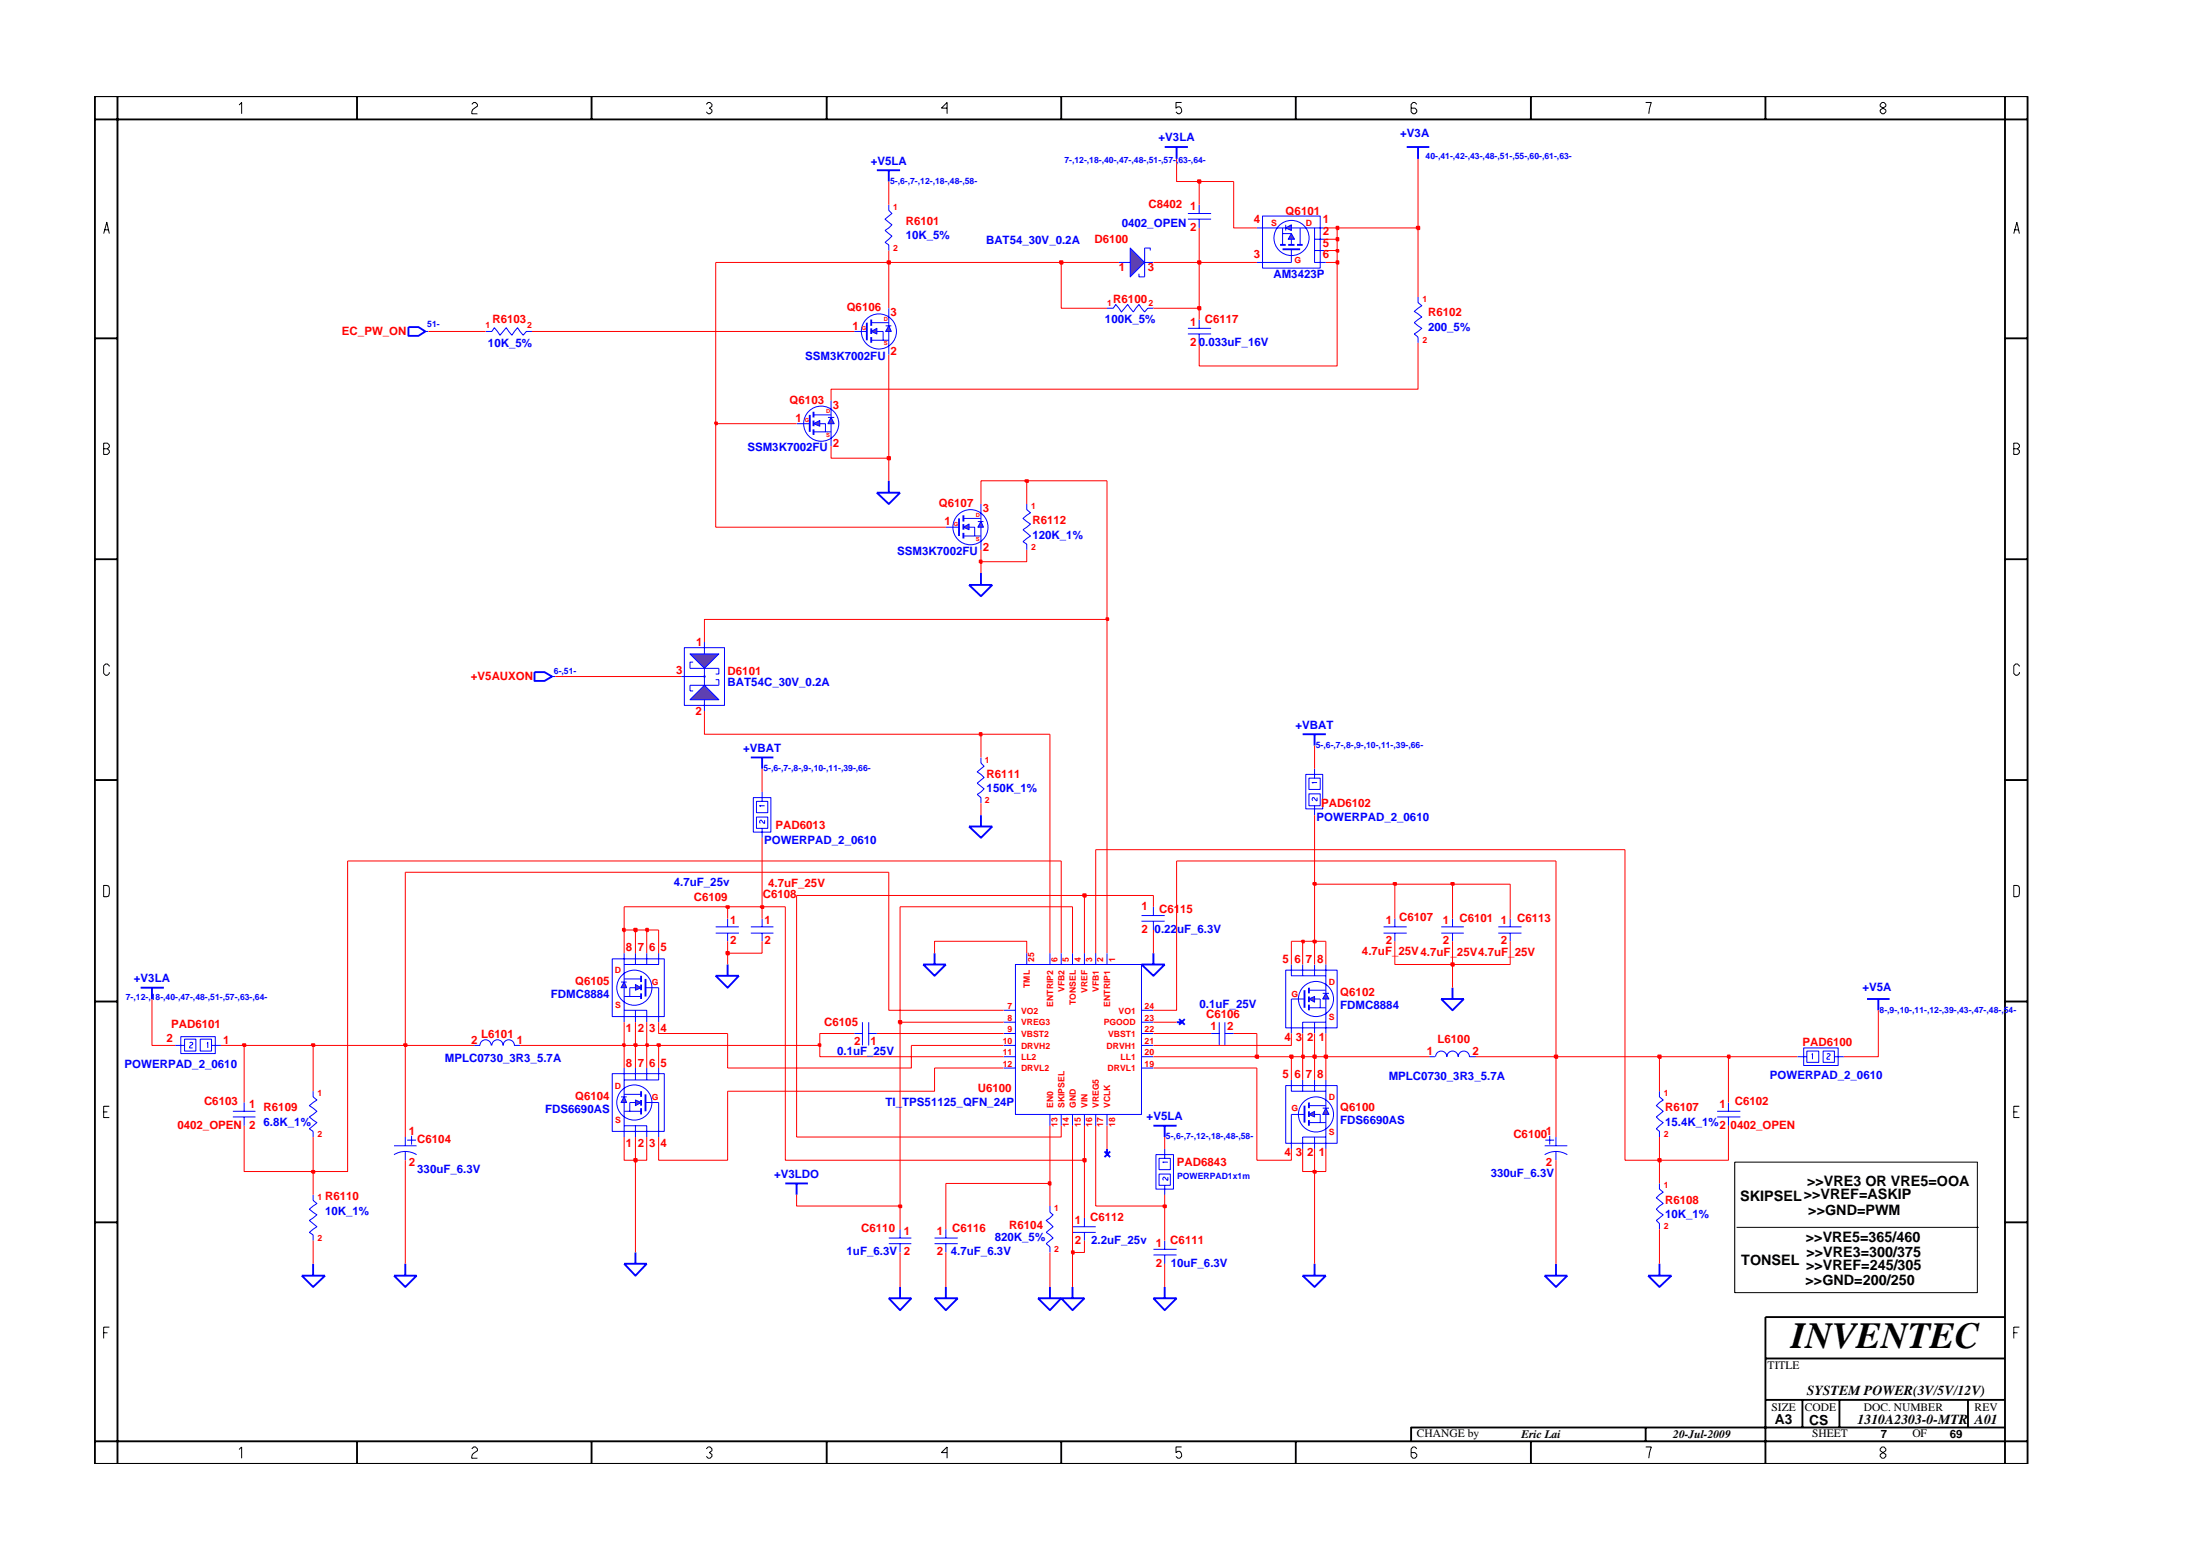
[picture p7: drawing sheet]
<svg xmlns="http://www.w3.org/2000/svg" width="297mm" height="210mm" viewBox="0 0 297 210" stroke-linecap="round" stroke-linejoin="round" font-family="sans-serif">
<g fill="none" stroke="#00f" stroke-width=".14">
<path d="M176.3 104.5h2.3v4.7h-2.3zM176.7 105h1.6v1.5h-1.6zM176.7 107.1h1.6v1.6h-1.6zM177.5 103.7v1.3M177.5 108.7v1.3M177.8 105.6h-.6l.1 .1M177.8 107.6v.5l-.4-.5h-.2v.2v.3M174.4 134.8h1.7M231.8 150h3.2M231.8 150.7h3.2M233.4 148.8v1.2M233.4 150.7v1.2"/>
<path d="M242.7 142.6h1.3M243.5 141.4h4.7v2.4h-4.7zM244 141.8h1.6v1.6h-1.6zM244.6 142.4l.1-.2v.7M246.2 141.8h1.5v1.6h-1.5zM246.7 142.3l.1-.1 .3 .1v.1l-.4 .4v.1h.4M247.7 142.6h1.2"/>
</g>
<path d="M130.8 78.9h3.2l-1.6 1.6zM132.4 77.3v1.6M176.1 133.6v2.4M252.1 134.8h3M253.6 134.8v1.5" fill="none" stroke="#00f" stroke-width=".25"/>
<path d="M179 134.1l.4 .7h-.8z" fill="#3c3cc8"/>
<path d="M178.6 134.1h.8M179 134.1l.4 .7h-.8z" fill="none" stroke="#00f" stroke-width=".14"/>
<path d="M176.7 134.8l.8-.3v.7z" fill="#3c3cc8"/>
<g fill="none" stroke="#00f" stroke-width=".14">
<path d="M160.4 28.8h3.1M160.4 29.6h3.1M161.9 27.6v1.2M161.9 29.6v1.2M160.4 44.3h3.1M160.4 45.1h3.1M161.9 43.1v1.2M161.9 45.1v1.2M138.6 68v.8l.5 .4-1 .8 1 .7-1 .8 1 .8-1 .8 .5 .3v.8M173.6 130.9h6.9v7.8h-6.9zM174.4 130.2v1.5h4.6M174.4 134.8v4.7"/>
<path d="M175.9 130.2v1.5M176.7 134.8l.8-.3v.7zM176.7 136h2.3M176.7 133.6h2.3M177.5 134.8h.8v1.2M177.5 130.2v1.5M177.5 138v1.5M179 130.2v3.9M179 134.8v4.7M179 138h-3.1v1.5M174.4 150.4h1.7M42.3 161.2v.8l.5 .4-1 .8 1 .7-1 .8 1 .9-1 .7 .5 .4v.7"/>
<path d="M120 167.1h3M120 167.8h3M121.5 165.9v1.2M121.5 167.8v1.2"/>
<circle cx="177.7" cy="134.8" r="2.37"/>
</g>
<path d="M130.8 111.5h3.2l-1.6 1.6zM132.4 110v1.5M176.7 133.3v.8M176.7 134.5v.7M176.7 135.6v.7M194.6 134.8h3l-1.5 1.5zM196.1 133.3v1.5M176.1 149.2v2.3M126.2 175.2h3.1l-1.6 1.6zM127.7 173.7v1.5" fill="none" stroke="#00f" stroke-width=".25"/>
<path d="M179 149.5l.4 .9h-.8z" fill="#3c3cc8"/>
<path d="M178.6 149.5h.8M179 149.5l.4 .9h-.8z" fill="none" stroke="#00f" stroke-width=".14"/>
<path d="M176.7 150.4l.8-.4v.7z" fill="#3c3cc8"/>
<g fill="none" stroke="#00f" stroke-width=".14">
<path d="M174.4 33.6v1.8M96.6 125.1h3.2M96.6 125.9h3.2M98.2 124v1.1M98.2 125.9v1.1M64 141.1h.8a.76 .76 0 0 1 .8-.8 .76 .76 0 0 1 .7 .8M66.4 141.1a.76 .76 0 0 1 .8-.8 .76 .76 0 0 1 .7 .8 .76 .76 0 0 1 .8-.8 .76 .76 0 0 1 .8 .8h.7M173.6 146.5h6.9v7.8h-6.9zM174.4 145.7v1.6h4.6M174.4 150.4v4.7M175.9 145.7v1.6M176.7 150.4l.8-.4v.7z"/>
<path d="M176.7 151.5h2.3M176.7 149.2h2.3M177.5 150.4h.8v1.1M177.5 145.7v1.6M177.5 153.4v1.7M179 145.7v3.8M179 150.4v4.7M179 153.4h-3.1v1.7M208.6 155.8a2.88 2.88 0 0 1 3 0M208.6 154.6h3M208.6 153.9h1.2M209.2 153.3v1.2"/>
<path d="M210.1 153.4v1.2M210.1 155.4v1.2M224.1 147.3v.7l.5 .4-1 .8 1 .8-1 .7 1 .8-1 .8 .5 .4v.7M141.8 162.8v.8l.4 .3-.9 .8 .9 .9-.9 .7 .9 .8-.9 .7 .5 .5v.7"/>
<circle cx="177.7" cy="150.4" r="2.37"/>
</g>
<g fill="none" stroke="#00f" stroke-width=".25">
<path d="M173.2 33.6h2.3M19 133.3h3.1M20.5 133.3v1.5M158.9 138h.7M159.2 137.5l.8 .8M160 137.5l-.8 .8M149.1 155.4l.8 .8M149.5 155.1v.7M149.9 155.4l-.8 .8M176.7 148.8v.7M176.7 150v.7M176.7 151.2v.7"/>
<path d="M120 175.2h3l-1.5 1.6zM121.5 173.7v1.5M140.2 175.2h3.1l-1.5 1.6zM141.8 173.7v1.5M175.9 172.2h3.1l-1.5 1.5zM177.5 170.5v1.7"/>
</g>
<path d="M173.6 30.8l.8-.5v.8z" fill="#3c3cc8"/>
<path d="M173.6 30.8l.8-.5v.8zM173.6 30.3v.8" fill="none" stroke="#00f" stroke-width=".14"/>
<path d="M174.4 31.5l.4 .8h-.9z" fill="#3c3cc8"/>
<g fill="none" stroke="#00f" stroke-width=".14">
<path d="M169.7 30.8h3.9M169.7 35.4h4.7M170.5 29.2h7.8v7h-7.8zM173.2 30.8v2.2M173.2 31.5h1.2M174.4 31.5l.4 .8h-.9zM174.4 30.8h4.6M174.4 32.3v.7M175.5 30.8v2.2M177.5 30.8v4.6h1.5M177.5 33.8h1.5M177.5 32.3h1.5"/>
<path d="M107.6 57.2h1.7M132.4 102.2v.8l.5 .4-1 .8 1 .7-1 .8 1 .8-1 .7 .5 .4v.8M101.4 125.1h3M101.4 125.9h3M102.9 124v1.1M102.9 125.9v1.1M135.5 136.3h1.6M135.5 138h1.6M135.5 139.5h1.6M137.1 130.2h17v20.2h-17zM138.6 128.6v1.6M141.8 128.6v1.6"/>
<path d="M143.3 128.6v1.6M144.8 128.6v1.6M146.4 128.6v1.6M147.9 128.6v1.6M149.5 128.6v1.6M154.1 136.3h1.6M154.1 138h1.6M154.1 139.5h1.6M154.1 123.6h3.2M154.1 124.3h3.2M155.7 122.4v1.2M155.7 124.3v1.2"/>
<path d="M186.8 125.1h3.1M186.8 125.9h3.1M188.3 124v1.1M188.3 125.9v1.1M202.3 125.1h3.1M202.3 125.9h3.1M203.9 124v1.1M203.9 125.9v1.1M31.4 150h3.1M31.4 150.7h3.1M33 148.8v1.2M33 150.7v1.2"/>
<path d="M42.3 147.3v.7l.5 .4-1 .8 1 .8-1 .7 1 .8-1 .8 .5 .4v.7M135.5 141.1h1.6M135.5 142.6h1.6M135.5 144.1h1.6M141.8 150.4v1.5M143.3 150.4v1.5M144.8 150.4v1.5M146.4 150.4v1.5M147.9 150.4v1.5M149.5 150.4v1.5M154.1 141.1h1.6M154.1 142.6h1.6"/>
<path d="M154.1 144.1h1.6M126.2 167.1h3.1M126.2 167.8h3.1M127.7 165.9v1.2M127.7 167.8v1.2"/>
<circle cx="174.4" cy="32.1" r="2.37"/>
</g>
<path d="M172.8 33h.8M173.9 33h.9M175.1 33h.8M109.3 56v2.3M106 159.7h3.1M107.6 159.7v1.5M143.3 175.2h3.1l-1.6 1.6zM144.8 173.7v1.5" fill="none" stroke="#00f" stroke-width=".25"/>
<path d="M112.2 56.3l.4 .9h-.8z" fill="#3c3cc8"/>
<path d="M111.8 56.3h.8M112.2 56.3l.4 .9h-.8z" fill="none" stroke="#00f" stroke-width=".14"/>
<path d="M109.8 57.2l.9-.4v.7z" fill="#3c3cc8"/>
<g fill="none" stroke="#00f" stroke-width=".14">
<path d="M109.8 57.2l.9-.4v.7zM109.8 58.3h2.4M109.8 56h2.4M110.7 57.2h.7v1.1M112.2 54v2.3M112.2 57.2v3M87.2 133.3h1.7"/>
<circle cx="110.9" cy="57.2" r="2.37"/>
</g>
<path d="M109.8 55.6v.7M109.8 56.8v.7M109.8 57.9v.8M87.2 132.1v2.4" fill="none" stroke="#00f" stroke-width=".25"/>
<path d="M84.3 132.5l.3 .8h-.8z" fill="#3c3cc8"/>
<path d="M83.8 132.5h.8M84.3 132.5l.3 .8h-.8z" fill="none" stroke="#00f" stroke-width=".14"/>
<path d="M85.8 132.9l.8 .4-.8 .3z" fill="#3c3cc8"/>
<g fill="none" stroke="#00f" stroke-width=".14">
<path d="M151.1 35.4h1.5M154.5 35.4h1.2M154.5 33.5v3.9M82.7 129.4h7v7.8h-7zM84.3 134.5h2.3M84.3 132.1h2.3M84.3 128.6v3.9M84.3 133.3v4.7M84.3 136.3h3v1.7M85.8 132.9l.8 .4-.8 .3zM85.8 133.3h-.8v1.2M85.8 128.6v1.6"/>
<path d="M85.8 136.3v1.7M87.3 128.6v1.6M88.9 128.6v1.6h-4.6M88.9 133.3v4.7"/>
<circle cx="85.6" cy="133.3" r="2.37"/>
</g>
<path d="M189.9 19.8h3.1M191.5 19.8v1.6M86.6 131.7v.8M86.6 132.9v.7M86.6 134.1v.7M84.3 170.5h3l-1.5 1.7zM85.8 169v1.5" fill="none" stroke="#00f" stroke-width=".25"/>
<path d="M152.6 33.5l1.9 1.9-1.9 2z" fill="#3c3cc8"/>
<g fill="none" stroke="#00f" stroke-width=".14">
<path d="M120 27.6v.8l.4 .4-.9 .8 .9 .7-.9 .8 .9 .8-.9 .8 .5 .3v.8M152.6 33.5l1.9 1.9-1.9 2zM153.8 36.9v.5h.7M154.5 33.5h.8v.3M65.6 44.7h.8l.3-.5 .8 1 .9-1 .7 1 .8-1 .7 1 .5-.5h.7M127.7 71.1h1.8M74.5 91.3h.5M156.1 155.8h2.3v4.7h-2.3zM156.5 156.3h1.5v1.5h-1.5zM156.5 158.4h1.5v1.6h-1.5zM157.3 155.1v1.2M157.3 160v1.2"/>
<path d="M157.7 156.8h-.7l.2 .1M157.7 158.9v.4l-.4-.4h-.2l-.1 .1 .1 .3M144.8 165.6h3.1M144.8 166.3h3.1M146.4 164.4v1.2M146.4 166.3v1.1"/>
</g>
<path d="M129.5 70v2.3M72.2 90.7h1.3l1 .6-1 .6h-1.3zM101.4 102.2h3M102.9 102.2v1.5M40.8 172.2h3.1l-1.6 1.5zM42.3 170.5v1.7M155.7 175.2h3.2l-1.6 1.6zM157.3 173.7v1.5M222.5 172.2h3.2l-1.6 1.5zM224.1 170.5v1.7" fill="none" stroke="#00f" stroke-width=".25"/>
<path d="M132.4 70.4l.4 .7h-.8z" fill="#3c3cc8"/>
<path d="M132 70.4h.8M132.4 70.4l.4 .7h-.8z" fill="none" stroke="#00f" stroke-width=".14"/>
<path d="M130.1 71.1l.7-.4v.8z" fill="#3c3cc8"/>
<g fill="none" stroke="#00f" stroke-width=".14">
<path d="M115.3 44.7h1.7M191.5 40.1v.7l.5 .5-1 .7 1 .8-1 .7 1 .8-1 .8 .5 .4v.8M130.1 71.1l.7-.4v.8zM130.1 72.3h2.3M130.1 70h2.3M130.8 71.1h.8v1.2M132.4 68v2.4M132.4 71.1v3.1"/>
<circle cx="131" cy="71.1" r="2.37"/>
</g>
<path d="M117 43.5v2.4M130.1 69.5v.9M130.1 70.7v.8M130.1 71.9v.8M96.6 131.7h3.2l-1.6 1.6zM98.2 130.2v1.5" fill="none" stroke="#00f" stroke-width=".25"/>
<path d="M120 44l.3 .7h-.7z" fill="#3c3cc8"/>
<path d="M119.6 44h.7M120 44l.3 .7h-.7z" fill="none" stroke="#00f" stroke-width=".14"/>
<path d="M117.6 44.7l.8-.4v.8z" fill="#3c3cc8"/>
<g fill="none" stroke="#00f" stroke-width=".14">
<path d="M57.4 44.7h.5M117.6 44.7l.8-.4v.8zM117.6 45.9h2.4M117.6 43.5h2.4M118.4 44.7h.8v1.2M120 41.6v2.4M120 44.7v3.2M149.5 41.6h.8l.4-.5 .7 1 .9-1 .7 1 .8-1 .7 1 .5-.5h.7M163.5 139.5h1.1M164.6 138v3.1M165.4 139.5h1.2M165.4 138v3.1"/>
<path d="M194.6 125.1h3M194.6 125.9h3M196.1 124v1.1M196.1 125.9v1.1M53.2 155.8a2.88 2.88 0 0 1 3 0M53.2 154.6h3M54.7 153.4v1.2M54.7 155.4v1.2M55 153.9h1.2M55.6 153.3v1.2M87.2 148.8h1.7M224.1 159.7v.8l.5 .4-1 .8 1 .7-1 .8 1 .7-1 .8 .5 .4v.8"/>
<circle cx="118.7" cy="44.7" r="2.37"/>
</g>
<path d="M55.1 44.1h1.4l.9 .6-.9 .6h-1.4zM117.6 43.1v.9M117.6 44.3v.8M117.6 45.5v.8M118.4 66.5h3.1l-1.5 1.5zM120 64.9v1.6M175.9 99.1h3.1M177.5 99.1v1.5M87.2 147.7v2.3M208.6 172.2h3l-1.5 1.5zM210.1 170.5v1.7" fill="none" stroke="#00f" stroke-width=".25"/>
<path d="M84.3 148l.3 .8h-.8z" fill="#3c3cc8"/>
<path d="M83.8 148h.8M84.3 148l.3 .8h-.8z" fill="none" stroke="#00f" stroke-width=".14"/>
<path d="M85.8 148.4l.8 .4-.8 .4z" fill="#3c3cc8"/>
<g fill="none" stroke="#00f" stroke-width=".14">
<path d="M101.7 107.6h2.4v4.7h-2.4zM102.1 108.1h1.6v1.6h-1.6zM102.1 110.3h1.6v1.5h-1.6zM102.9 106.9v1.2M102.9 111.8v1.3M103.2 108.7h-.6l.1 .1M103.2 110.7v.4l-.4-.4h-.2v.2v.2M24.4 139.9h4.7v2.3h-4.7zM23.7 141.1h1.2M24.9 140.2h1.5v1.6h-1.5zM25.6 140.7h.2h.2v.2l-.4 .4v.1h.4M27 140.2h1.6v1.6h-1.6z"/>
<path d="M28 140.8l.1-.1v.7M28.6 141.1h1.2M82.7 144.9h7v7.8h-7zM84.3 150h2.3M84.3 147.7h2.3M84.3 144.1v3.9M84.3 148.8v4.6M84.3 151.9h3v1.5M85.8 148.4l.8 .4-.8 .4zM85.8 148.8h-.8v1.2M85.8 144.1v1.6M85.8 151.9v1.5"/>
<path d="M87.3 144.1v1.6M88.9 144.1v1.6h-4.6M88.9 148.8v4.6M155.7 168.6h3.2M155.7 169.4h3.2M157.3 167.4v1.2M157.3 169.4v1.1"/>
<circle cx="85.6" cy="148.8" r="2.37"/>
</g>
<path d="M157.3 19.8h3.1M158.9 19.8v1.6M118.4 23h3.1M120 23v1.5M154.1 130.2h3.2l-1.6 1.5zM155.7 128.6v1.6M86.6 147.3v.7M86.6 148.4v.8M86.6 149.5v.9M53.2 172.2h3l-1.5 1.5zM54.7 170.5v1.7" fill="none" stroke="#00f" stroke-width=".25"/>
<path d="M93.2 88.3h3.9l-2 1.9z" fill="#3c3cc8"/>
<path d="M93.2 88.3h3.9l-2 1.9z" fill="none" stroke="#00f" stroke-width=".14"/>
<path d="M95.1 92.5l2 1.9h-3.9z" fill="#3c3cc8"/>
<path d="M92 91.3h3.1M93.2 92.5h3.9M93.2 90.2h3.9M95.1 92.5l2 1.9h-3.9z" fill="none" stroke="#00f" stroke-width=".14"/>
<circle cx="95.1" cy="91.3" r=".08" fill="#3c3cc8"/>
<g fill="none" stroke="#00f" stroke-width=".14">
<path d="M92.4 87.4h5.4v7.8h-5.4zM93.2 92.5v.7h.4M93.6 89.4h-.4v.8M95.1 86.6v1.7M95.1 90.2v2.3M95.1 94.4v1.6M96.6 91.7h.5v.8M97.1 90.2v.8h-.5M115.3 139.5h1.1M116.4 138v3.1M117.3 139.5h1.1M117.3 138v3.1"/>
<path d="M193 142.6h.7M193.8 142.6a.76 .76 0 0 1 .8-.8 .76 .76 0 0 1 .8 .8 .76 .76 0 0 1 .7-.8 .76 .76 0 0 1 .8 .8 .76 .76 0 0 1 .7-.8 .76 .76 0 0 1 .8 .8h.8"/>
<circle cx="95.1" cy="91.3" r=".08"/>
</g>
<path d="M124.7 130.2h3l-1.5 1.5zM126.2 128.6v1.6M155.7 151.9h3.2M157.3 151.9v1.5" fill="none" stroke="#00f" stroke-width=".25"/>
<path d="M54.7 156.6v13.9M85.8 156.6v12.4M177.5 158.1v12.4M210.1 156.6v13.9M42.3 167.4v3.1M121.5 169v4.7M127.7 169v4.7M141.8 169v4.7M144.8 169v4.7M157.3 170.5v3.2M224.1 165.9v4.6" fill="none" stroke="#f00" stroke-width=".14"/>
<path d="M144.7 168.9h.3v.3h-.3z" fill="#8e2323"/>
<path d="M144.7 168.9h.3v.3h-.3z" fill="none" stroke="#f00" stroke-width=".25"/>
<path d="M127.7 159.7v6.2M144.8 151.9v17.1h1.6v-1.6M146.4 156.6v7.8M107.6 161.2v1.6h13.9v3.1M157.3 162.8v4.6" fill="none" stroke="#f00" stroke-width=".14"/>
<path d="M121.4 162.7h.3v.2h-.3z" fill="#8e2323"/>
<path d="M121.4 162.7h.3v.2h-.3z" fill="none" stroke="#f00" stroke-width=".25"/>
<path d="M121.5 138v24.8M141.8 159.7v3.1M147.9 151.9v10.9h9.4" fill="none" stroke="#f00" stroke-width=".14"/>
<path d="M157.1 162.7h.3v.2h-.3z" fill="#8e2323"/>
<path d="M157.1 162.7h.3v.2h-.3z" fill="none" stroke="#f00" stroke-width=".25"/>
<path d="M42.3 158.1v3.1M127.7 159.7h14.1M157.3 161.2v1.6" fill="none" stroke="#f00" stroke-width=".14"/>
<path d="M141.6 159.5h.2v.4h-.2z" fill="#8e2323"/>
<path d="M141.6 159.5h.2v.4h-.2z" fill="none" stroke="#f00" stroke-width=".25"/>
<path d="M33 151.9v6.2h9.3M141.8 151.9v7.8M224.1 156.6v3.1" fill="none" stroke="#f00" stroke-width=".14"/>
<path d="M42.1 158h.3v.3h-.3z" fill="#8e2323"/>
<path d="M42.1 158h.3v.3h-.3z" fill="none" stroke="#f00" stroke-width=".25"/>
<path d="M46.9 116.2v41.9h-4.6v-4.7M175.9 155.1v3h1.6" fill="none" stroke="#f00" stroke-width=".14"/>
<path d="M177.3 158h.4v.3h-.4z" fill="#8e2323"/>
<path d="M177.3 158h.4v.3h-.4z" fill="none" stroke="#f00" stroke-width=".25"/>
<path d="M84.3 153.4v3.2h1.5M177.5 155.1v3h1.5v-3" fill="none" stroke="#f00" stroke-width=".14"/>
<path d="M85.6 156.4h.4v.3h-.4z" fill="#8e2323"/>
<path d="M85.6 156.4h.4v.3h-.4z" fill="none" stroke="#f00" stroke-width=".25"/>
<path d="M106 122.4v34.2h40.4M85.8 153.4v3.2h1.5v-3.2M98.2 147.3v9.3h-9.3v-3.2" fill="none" stroke="#f00" stroke-width=".14"/>
<path d="M146.2 156.4h.4v.3h-.4z" fill="#8e2323"/>
<path d="M146.2 156.4h.4v.3h-.4z" fill="none" stroke="#f00" stroke-width=".25"/>
<path d="M219.4 114.7v41.9h4.7M146.4 151.9v4.7M169.7 144.1v12.5h4.7v-1.5" fill="none" stroke="#f00" stroke-width=".14"/>
<path d="M223.9 156.4h.3v.3h-.3z" fill="#8e2323"/>
<path d="M223.9 156.4h.3v.3h-.3z" fill="none" stroke="#f00" stroke-width=".25"/>
<g fill="none" stroke="#f00" stroke-width=".14">
<path d="M98.2 139.5v4.6h24.8v-3M107.6 120.8v32.6h35.7v-1.5M33 141.1v7.7M42.3 141.1v6.2M54.7 141.1v12.3M84.3 141.1v3M85.8 141.1v3M87.3 141.1v3M88.9 141.1v3M110.7 141.1v1.5h24.8M135.5 144.1h-9.3v3.2h-28M149.5 151.9v3.2"/>
<path d="M155.7 144.1h14M155.7 142.6h14M157.3 153.4v1.7M174.4 142.6v3.1M175.9 142.6v3.1M177.5 142.6v3.1M179 142.6v3.1M210.1 142.6v10.8M224.1 142.6v4.7M233.4 151.9v4.7h-9.3v-3.2M233.4 142.6v6.2"/>
</g>
<path d="M169.5 142.4h.4v.4h-.4z" fill="#8e2323"/>
<path d="M169.5 142.4h.4v.4h-.4z" fill="none" stroke="#f00" stroke-width=".25"/>
<path d="M169.7 139.5v3.1h4.7" fill="none" stroke="#f00" stroke-width=".14"/>
<path d="M174.2 142.4h.3v.4h-.3z" fill="#8e2323"/>
<path d="M174.2 142.4h.3v.4h-.3z" fill="none" stroke="#f00" stroke-width=".25"/>
<path d="M174.4 142.6h1.5" fill="none" stroke="#f00" stroke-width=".14"/>
<path d="M175.8 142.4h.3v.4h-.3z" fill="#8e2323"/>
<path d="M175.8 142.4h.3v.4h-.3z" fill="none" stroke="#f00" stroke-width=".25"/>
<path d="M175.9 139.5v3.1h1.6" fill="none" stroke="#f00" stroke-width=".14"/>
<path d="M177.3 142.4h.4v.4h-.4z" fill="#8e2323"/>
<path d="M177.3 142.4h.4v.4h-.4z" fill="none" stroke="#f00" stroke-width=".25"/>
<path d="M177.5 139.5v3.1h1.5" fill="none" stroke="#f00" stroke-width=".14"/>
<path d="M178.8 142.4h.4v.4h-.4z" fill="#8e2323"/>
<path d="M178.8 142.4h.4v.4h-.4z" fill="none" stroke="#f00" stroke-width=".25"/>
<path d="M179 139.5v3.1h14M199.2 142.6h10.9" fill="none" stroke="#f00" stroke-width=".14"/>
<path d="M209.9 142.4h.4v.4h-.4z" fill="#8e2323"/>
<path d="M209.9 142.4h.4v.4h-.4z" fill="none" stroke="#f00" stroke-width=".25"/>
<path d="M210.1 116.2v26.4h14" fill="none" stroke="#f00" stroke-width=".14"/>
<path d="M223.9 142.4h.3v.4h-.3z" fill="#8e2323"/>
<path d="M223.9 142.4h.3v.4h-.3z" fill="none" stroke="#f00" stroke-width=".25"/>
<path d="M224.1 142.6h9.3" fill="none" stroke="#f00" stroke-width=".14"/>
<path d="M233.3 142.4h.2v.4h-.2z" fill="#8e2323"/>
<path d="M233.3 142.4h.2v.4h-.2z" fill="none" stroke="#f00" stroke-width=".25"/>
<path d="M20.5 134.8v6.3h3.2M253.6 136.3v6.3h-4.7M29.8 141.1h3.2M233.4 142.6h9.3" fill="none" stroke="#f00" stroke-width=".14"/>
<path d="M32.8 140.9h.3v.3h-.3z" fill="#8e2323"/>
<path d="M32.8 140.9h.3v.3h-.3z" fill="none" stroke="#f00" stroke-width=".25"/>
<path d="M33 141.1h9.3" fill="none" stroke="#f00" stroke-width=".14"/>
<path d="M42.1 140.9h.3v.3h-.3z" fill="#8e2323"/>
<path d="M42.1 140.9h.3v.3h-.3z" fill="none" stroke="#f00" stroke-width=".25"/>
<path d="M42.3 141.1h12.4" fill="none" stroke="#f00" stroke-width=".14"/>
<path d="M54.6 140.9h.3v.3h-.3z" fill="#8e2323"/>
<path d="M54.6 140.9h.3v.3h-.3z" fill="none" stroke="#f00" stroke-width=".25"/>
<path d="M54.7 117.7v23.4h9.3M70.2 141.1h14.1" fill="none" stroke="#f00" stroke-width=".14"/>
<path d="M84.1 140.9h.3v.3h-.3z" fill="#8e2323"/>
<path d="M84.1 140.9h.3v.3h-.3z" fill="none" stroke="#f00" stroke-width=".25"/>
<path d="M84.3 138v3.1h1.5" fill="none" stroke="#f00" stroke-width=".14"/>
<path d="M85.6 140.9h.4v.3h-.4z" fill="#8e2323"/>
<path d="M85.6 140.9h.4v.3h-.4z" fill="none" stroke="#f00" stroke-width=".25"/>
<path d="M85.8 138v3.1h1.5" fill="none" stroke="#f00" stroke-width=".14"/>
<path d="M87.2 140.9h.3v.3h-.3z" fill="#8e2323"/>
<path d="M87.2 140.9h.3v.3h-.3z" fill="none" stroke="#f00" stroke-width=".25"/>
<path d="M87.3 138v3.1h1.6" fill="none" stroke="#f00" stroke-width=".14"/>
<path d="M88.8 140.9h.3v.3h-.3z" fill="#8e2323"/>
<path d="M88.8 140.9h.3v.3h-.3z" fill="none" stroke="#f00" stroke-width=".25"/>
<path d="M88.9 141.1h21.8" fill="none" stroke="#f00" stroke-width=".14"/>
<path d="M110.5 140.9h.3v.3h-.3z" fill="#8e2323"/>
<path d="M110.5 140.9h.3v.3h-.3z" fill="none" stroke="#f00" stroke-width=".25"/>
<path d="M88.9 138v1.5h9.3M115.3 139.5h-4.6v1.6M118.4 139.5h17.1M155.7 139.5h7.8M166.6 139.5h3.1M174.4 139.5v1.6h-18.7M123 141.1h12.5" fill="none" stroke="#f00" stroke-width=".14"/>
<path d="M121.4 137.8h.3v.3h-.3z" fill="#8e2323"/>
<path d="M121.4 137.8h.3v.3h-.3z" fill="none" stroke="#f00" stroke-width=".25"/>
<path d="M120 117.7v18.6h15.5M158.9 116.2v20.1h-3.2M98.2 128.6v1.6M121.5 122.4v15.6h14M155.7 138h3.2M174.4 127v3.2M175.9 127v3.2M177.5 127v3.2M179 127v3.2M188.3 127v3.2h7.8v3.1" fill="none" stroke="#f00" stroke-width=".14"/>
<path d="M195.9 130h.4v.3h-.4z" fill="#8e2323"/>
<path d="M195.9 130h.4v.3h-.4z" fill="none" stroke="#f00" stroke-width=".25"/>
<path d="M84.3 125.5v3.1M85.8 125.5v3.1M87.3 125.5v3.1M88.9 125.5v3.1M196.1 127v3.2h7.8v-3.2" fill="none" stroke="#f00" stroke-width=".14"/>
<path d="M98.1 128.5h.3v.3h-.3z" fill="#8e2323"/>
<path d="M98.1 128.5h.3v.3h-.3z" fill="none" stroke="#f00" stroke-width=".25"/>
<path d="M141.8 99.1v29.5M149.5 83.6v45M143.3 116.2v12.4M147.9 114.7v13.9M98.2 127v1.6h4.7v-1.6M126.2 128.6v-1.6h12.4v1.6M144.8 122.4v6.2M146.4 120.8v7.8M155.7 125.5v3.1M174.4 127h1.5" fill="none" stroke="#f00" stroke-width=".14"/>
<path d="M175.8 126.9h.3v.3h-.3z" fill="#8e2323"/>
<path d="M175.8 126.9h.3v.3h-.3z" fill="none" stroke="#f00" stroke-width=".25"/>
<path d="M175.9 127h1.6" fill="none" stroke="#f00" stroke-width=".14"/>
<path d="M177.3 126.9h.4v.3h-.4z" fill="#8e2323"/>
<path d="M177.3 126.9h.4v.3h-.4z" fill="none" stroke="#f00" stroke-width=".25"/>
<path d="M177.5 119.3v7.7h1.5" fill="none" stroke="#f00" stroke-width=".14"/>
<path d="M84.1 125.3h.3v.4h-.3z" fill="#8e2323"/>
<path d="M84.1 125.3h.3v.4h-.3z" fill="none" stroke="#f00" stroke-width=".25"/>
<path d="M84.3 122.4v3.1h1.5" fill="none" stroke="#f00" stroke-width=".14"/>
<path d="M85.6 125.3h.4v.4h-.4z" fill="#8e2323"/>
<path d="M85.6 125.3h.4v.4h-.4z" fill="none" stroke="#f00" stroke-width=".25"/>
<path d="M85.8 125.5h1.5" fill="none" stroke="#f00" stroke-width=".14"/>
<path d="M87.2 125.3h.3v.4h-.3z" fill="#8e2323"/>
<path d="M87.2 125.3h.3v.4h-.3z" fill="none" stroke="#f00" stroke-width=".25"/>
<path d="M188.3 119.3v4.7M196.1 119.3v4.7M203.9 119.3v4.7M84.3 122.4h13.9v1.6M87.3 125.5h1.6M102.9 122.4v1.6" fill="none" stroke="#f00" stroke-width=".14"/>
<path d="M98.1 122.3h.3v.2h-.3z" fill="#8e2323"/>
<path d="M98.1 122.3h.3v.2h-.3z" fill="none" stroke="#f00" stroke-width=".25"/>
<path d="M98.2 122.4h4.7" fill="none" stroke="#f00" stroke-width=".14"/>
<path d="M102.7 122.3h.4v.2h-.4z" fill="#8e2323"/>
<path d="M102.7 122.3h.4v.2h-.4z" fill="none" stroke="#f00" stroke-width=".25"/>
<path d="M102.9 113.1v9.3h3.1M107.6 120.8h38.8M121.5 122.4h23.3M155.7 120.8v1.6" fill="none" stroke="#f00" stroke-width=".14"/>
<path d="M146.2 120.7h.4v.3h-.4z" fill="#8e2323"/>
<path d="M146.2 120.7h.4v.3h-.4z" fill="none" stroke="#f00" stroke-width=".25"/>
<path d="M146.4 120.8h9.3" fill="none" stroke="#f00" stroke-width=".14"/>
<path d="M177.3 119.2h.4v.2h-.4z" fill="#8e2323"/>
<path d="M177.3 119.2h.4v.2h-.4z" fill="none" stroke="#f00" stroke-width=".25"/>
<path d="M177.5 110v9.3h10.8" fill="none" stroke="#f00" stroke-width=".14"/>
<path d="M188.2 119.2h.3v.2h-.3z" fill="#8e2323"/>
<path d="M188.2 119.2h.3v.2h-.3z" fill="none" stroke="#f00" stroke-width=".25"/>
<path d="M188.3 119.3h7.8" fill="none" stroke="#f00" stroke-width=".14"/>
<path d="M195.9 119.2h.4v.2h-.4z" fill="#8e2323"/>
<path d="M195.9 119.2h.4v.2h-.4z" fill="none" stroke="#f00" stroke-width=".25"/>
<path d="M95.1 96v3.1h37.3v3.1M46.9 116.2h96.4M54.7 117.7h65.3M102.9 103.7v3.2M132.4 108.4v1.6M147.9 114.7h71.5M158.9 116.2h51.2M177.5 100.6v3.1M196.1 119.3h7.8" fill="none" stroke="#f00" stroke-width=".14"/>
<path d="M132.3 98.9h.2v.4h-.2z" fill="#8e2323"/>
<path d="M132.3 98.9h.2v.4h-.2z" fill="none" stroke="#f00" stroke-width=".25"/>
<path d="M75 91.3h17M132.4 99.1h9.4M149.5 83.6h-54.4v3" fill="none" stroke="#f00" stroke-width=".14"/>
<path d="M149.4 83.4h.2v.3h-.2z" fill="#8e2323"/>
<path d="M149.4 83.4h.2v.3h-.2z" fill="none" stroke="#f00" stroke-width=".25"/>
<path d="M132.4 75.8v1.5M149.5 64.9v18.7" fill="none" stroke="#f00" stroke-width=".14"/>
<path d="M132.3 75.6h.2v.4h-.2z" fill="#8e2323"/>
<path d="M132.3 75.6h.2v.4h-.2z" fill="none" stroke="#f00" stroke-width=".25"/>
<path d="M96.6 57.2v13.9h31.1M120 61.8v3.1M132.4 74.2v1.6h6.2v-1.6M132.4 68v-3.1h6.2v3.1" fill="none" stroke="#f00" stroke-width=".14"/>
<path d="M138.5 64.8h.3v.3h-.3z" fill="#8e2323"/>
<path d="M138.5 64.8h.3v.3h-.3z" fill="none" stroke="#f00" stroke-width=".25"/>
<path d="M112.2 60.2v1.6h7.8M138.6 64.9h10.9" fill="none" stroke="#f00" stroke-width=".14"/>
<path d="M119.8 61.7h.4v.3h-.4z" fill="#8e2323"/>
<path d="M119.8 61.7h.4v.3h-.4z" fill="none" stroke="#f00" stroke-width=".25"/>
<path d="M120 47.9v13.9" fill="none" stroke="#f00" stroke-width=".14"/>
<path d="M96.5 57h.3v.3h-.3z" fill="#8e2323"/>
<path d="M96.5 57h.3v.3h-.3z" fill="none" stroke="#f00" stroke-width=".25"/>
<path d="M96.6 35.4v21.8h11M120 35.4v6.2M143.3 35.4v6.2h6.2M180.5 35.4v14h-18.6v-3.1M57.9 44.7h7.7M71.8 44.7h43.5M155.7 41.6h6.2v1.5M191.5 46.3v6.2h-79.3v1.5" fill="none" stroke="#f00" stroke-width=".14"/>
<path d="M161.7 41.4h.4v.4h-.4z" fill="#8e2323"/>
<path d="M161.7 41.4h.4v.4h-.4z" fill="none" stroke="#f00" stroke-width=".25"/>
<path d="M96.6 35.4h23.4M161.9 35.4v6.2M191.5 30.8v9.3" fill="none" stroke="#f00" stroke-width=".14"/>
<path d="M119.8 35.2h.4v.4h-.4z" fill="#8e2323"/>
<path d="M119.8 35.2h.4v.4h-.4z" fill="none" stroke="#f00" stroke-width=".25"/>
<path d="M120 33.8v1.6h23.3" fill="none" stroke="#f00" stroke-width=".14"/>
<path d="M143.1 35.2h.4v.4h-.4z" fill="#8e2323"/>
<path d="M143.1 35.2h.4v.4h-.4z" fill="none" stroke="#f00" stroke-width=".25"/>
<path d="M143.3 35.4h7.8M155.7 35.4h6.2" fill="none" stroke="#f00" stroke-width=".14"/>
<path d="M161.7 35.2h.4v.4h-.4z" fill="#8e2323"/>
<path d="M161.7 35.2h.4v.4h-.4z" fill="none" stroke="#f00" stroke-width=".25"/>
<path d="M161.9 30.8v4.6h7.8M179 35.4h1.5" fill="none" stroke="#f00" stroke-width=".14"/>
<path d="M180.5 35.2h.2v.4h-.2z" fill="#8e2323"/>
<path d="M180.5 35.2h.2v.4h-.2z" fill="none" stroke="#f00" stroke-width=".25"/>
<path d="M179 33.8h1.5v1.6" fill="none" stroke="#f00" stroke-width=".14"/>
<path d="M180.5 33.7h.2v.3h-.2z" fill="#8e2323"/>
<path d="M180.5 33.7h.2v.3h-.2z" fill="none" stroke="#f00" stroke-width=".25"/>
<path d="M179 32.3h1.5v1.5" fill="none" stroke="#f00" stroke-width=".14"/>
<path d="M180.5 32.1h.2v.4h-.2z" fill="#8e2323"/>
<path d="M180.5 32.1h.2v.4h-.2z" fill="none" stroke="#f00" stroke-width=".25"/>
<path d="M166.6 24.5v6.3h3.1M179 30.8h1.5v1.5" fill="none" stroke="#f00" stroke-width=".14"/>
<path d="M180.5 30.6h.2v.3h-.2z" fill="#8e2323"/>
<path d="M180.5 30.6h.2v.3h-.2z" fill="none" stroke="#f00" stroke-width=".25"/>
<path d="M180.5 30.8h11" fill="none" stroke="#f00" stroke-width=".14"/>
<path d="M191.3 30.6h.3v.3h-.3z" fill="#8e2323"/>
<path d="M191.3 30.6h.3v.3h-.3z" fill="none" stroke="#f00" stroke-width=".25"/>
<path d="M120 24.5v3.1M158.9 21.4v3.1h3v3.1M191.5 21.4v9.4" fill="none" stroke="#f00" stroke-width=".14"/>
<path d="M161.7 24.3h.4v.4h-.4z" fill="#8e2323"/>
<path d="M161.7 24.3h.4v.4h-.4z" fill="none" stroke="#f00" stroke-width=".25"/>
<path d="M161.9 24.5h4.7" fill="none" stroke="#f00" stroke-width=".14"/>
<g fill="none" stroke="#000" stroke-width=".25">
<path d="M12.8 13h261v184.6h-261zM12.8 16.1h261M15.9 13v184.6M48.2 13v3.1M79.9 13v3.1M111.6 13v3.1M143.3 13v3.1M174.9 13v3.1M206.7 13v3.1M238.4 13v3.1M270.7 13v184.6M12.8 45.7h3.1"/>
<path d="M270.7 45.7h3.1M12.8 75.5h3.1M270.7 75.5h3.1M12.8 105.3h3.1M270.7 105.3h3.1M12.8 135.2h3.1M270.7 135.2h3.1M12.8 165h3.1M270.7 165h3.1M270.7 177.7h-32.3v19.9M12.8 194.5h261M48.2 194.5v3.1"/>
<path d="M79.9 194.5v3.1M111.6 194.5v3.1M143.3 194.5v3.1M174.9 194.5v3.1M206.7 194.5v3.1M222.2 192.6v1.9M238.4 183.3h32.3M238.4 188.9h32.3M243.4 188.9v3.7M248.4 188.9v3.7M265.7 188.9v3.7M270.7 192.6h-80.2v1.9"/>
</g>
<g fill="none" stroke="#000" stroke-width=".14">
<path d="M32.3 14.2l.3-.4v1.6M63.7 14.1l.3-.3h.2l.3 .3v.2l-.5 .4-.3 .4v.3h.8M95.4 14.1l.2-.3h.3l.2 .3v.2l-.3 .3 .3 .2v.3l-.2 .3h-.3l-.2-.3M127.9 14.6h-.8l.8-.8v1.6M159.5 13.8h-.7v.8l.2-.2a.5 .5 0 0 1 .5 .7l-.2 .3h-.3l-.2-.3M191.3 14.1l-.3-.3h-.2l-.3 .3v1l.3 .3h.2l.3-.3v-.3l-.3-.2h-.5M222.2 13.8h.8l-.4 1.6M253.9 14.1l.2-.3h.3l.2 .3v.2l-.7 .5v.3l.2 .3h.3l.2-.3v-.3l-.7-.5zM14 31.5l.4-1.5 .4 1.5M14.1 31h.6M271.9 31.5l.4-1.5 .4 1.5M272 31h.6"/>
<path d="M14 60.6h.5l.3-.3v-.2l-.3-.3h-.5v1.5h.5l.3-.2v-.3l-.3-.2M271.9 60.6h.5l.3-.3v-.2l-.3-.3h-.5v1.5h.5l.3-.2v-.3l-.3-.2M14.8 89.9l-.3-.3h-.2l-.3 .3v1l.3 .2h.2l.3-.2v-.2M272.7 89.9l-.3-.3h-.3l-.2 .3v1l.2 .2h.3l.3-.2v-.2M14 119.5l.7 .1 .1 .2-.1 1.1-.7 .1zM271.9 119.5l.7 .1 .1 .2-.1 1.1-.7 .1zM14 150.1h.5M14.8 149.3h-.8v1.5h.8M234.2 156.8h32.8v17.6h-32.8zM271.9 150.1h.5M272.7 149.3h-.8v1.5h.8M14 179.9h.5"/>
<path d="M14.8 179.1h-.8v1.5M234.5 165.6h32.7M271.9 179.9h.5M272.7 179.1h-.8v1.5M32.3 195.6l.3-.3v1.5M63.7 195.5l.3-.2h.2l.3 .2v.3l-.7 .5-.1 .2v.3h.8M95.4 195.5l.2-.2h.3l.2 .2v.3l-.3 .2 .3 .3v.2l-.2 .3h-.3l-.2-.3M127.9 196h-.8l.8-.7v1.5M159.5 195.3h-.7v.7l.2-.1a.5 .5 0 0 1 .5 .6l-.2 .3h-.3l-.2-.3M191.3 195.5l-.3-.2h-.2l-.3 .2v1l.3 .3h.2l.3-.3v-.2l-.3-.3h-.5M222.2 195.3h.8l-.4 1.5M254.1 195.3l-.2 .2v.3l.7 .5v.2l-.2 .3h-.3l-.2-.3v-.2l.7-.5v-.3l-.2-.2z"/>
</g>
<text font-size="5" x="241.8" y="182">INVENTEC</text>
<g font-size="1.9">
<text x="244" y="160">&gt;&gt;VRE3 OR VRE5=OOA</text>
<text x="235" y="162.1">SKIPSEL&gt;&gt;VREF=ASKIP</text>
<text x="243.8" y="167.6">&gt;&gt;VRE5=365/460</text>
<text x="244.2" y="163.9">&gt;&gt;GND=PWM</text>
<text x="235.1" y="170.7">TONSEL</text>
<text x="243.8" y="173.4">&gt;&gt;GND=200/250</text>
<text x="243.9" y="171.4">&gt;&gt;VREF=245/305</text>
<text x="243.9" y="169.6">&gt;&gt;VRE3=300/375</text>
<text x="244" y="188.2">SYSTEM POWER(3V/5V/12V)</text>
<text x="239.6" y="192.2">A3</text>
<text x="244.3" y="192.3">CS</text>
<text x="250.8" y="192.2">1310A2303-0-MTR A01</text>
</g>
<g font-size="1.6" fill="#00f">
<text x="117.6" y="22.2">+V5LA</text>
<text x="156.4" y="19.1">+V3LA</text>
<text x="189.1" y="18.5">+V3A</text>
<text x="122.3" y="32.3">10K_5%</text>
<text x="133.1" y="33">BAT54_30V_0.2A</text>
<text x="151.5" y="30.6">0402_OPEN</text>
<text x="171.9" y="37.5">AM3423P</text>
<text x="65.9" y="46.8">10K_5%</text>
<text x="149.2" y="43.5">100K_5%</text>
<text x="161.9" y="46.7">0.033uF_16V</text>
<text x="192.8" y="44.6">200_5%</text>
<text x="108.7" y="48.5">SSM3K7002FU</text>
<text x="100.9" y="60.9">SSM3K7002FU</text>
<text x="121.1" y="75">SSM3K7002FU</text>
<text x="139.4" y="72.7">120K_1%</text>
<text x="98.2" y="92.6">BAT54C_30V_0.2A</text>
<text x="100.3" y="101.5">+VBAT</text>
<text x="174.9" y="98.3">+VBAT</text>
<text x="133.2" y="106.9">150K_1%</text>
<text x="103.2" y="113.9">POWERPAD_2_0610</text>
<text x="177.8" y="110.7">POWERPAD_2_0610</text>
<text x="91" y="119.6">4.7uF_25v</text>
<text x="155.9" y="125.9">0.22uF_6.3V</text>
<text x="18.1" y="132.5">+V3LA</text>
<text x="74.4" y="134.6">FDMC8884</text>
<text x="162" y="136.1">0.1uF_25V</text>
<text x="181" y="136.2">FDMC8884</text>
<text x="251.5" y="133.7">+V5A</text>
<text x="60.1" y="143.4">MPLC0730_3R3_5.7A</text>
<text x="113" y="142.4">0.1uF_25V</text>
<text x="16.8" y="144.1">POWERPAD_2_0610</text>
<text x="119.6" y="149.3">TI_TPS51125_QFN_24P</text>
<text x="187.5" y="145.7">MPLC0730_3R3_5.7A</text>
<text x="239" y="145.6">POWERPAD_2_0610</text>
<text x="35.6" y="151.9">6.8K_1%</text>
<text x="73.6" y="150.1">FDS6690AS</text>
<text x="154.8" y="151.2">+V5LA</text>
<text x="181" y="151.8">FDS6690AS</text>
<text x="224.8" y="151.9">15.4K_1%</text>
<text x="56.3" y="158.3">330uF_6.3V</text>
<text x="104.5" y="159">+V3LDO</text>
<text x="201.3" y="158.8">330uF_6.3V</text>
<text x="43.9" y="163.9">10K_1%</text>
<text x="134.3" y="167.4">820K_5%</text>
<text x="147.3" y="167.8">2.2uF_25v</text>
<text x="224.8" y="164.4">10K_1%</text>
<text x="114.3" y="169.4">1uF_6.3V</text>
<text x="128.4" y="169.4">4.7uF_6.3V</text>
<text x="158.1" y="170.9">10uF_6.3V</text>
</g>
<g font-size="1.6" fill="#f00">
<text x="155.1" y="28.1">C8402</text>
<text x="160.7" y="28.4">1</text>
<text x="173.6" y="29">Q6101</text>
<text x="122.3" y="30.3">R6101</text>
<text x="147.8" y="32.8">D6100</text>
<text x="160.7" y="31.2">2</text>
<text x="169.3" y="34.8">3</text>
<text x="169.3" y="30.1">4</text>
<text x="178.6" y="30.1">1</text>
<text x="178.6" y="31.7">2</text>
<text x="178.6" y="33.3">5</text>
<text x="178.6" y="34.8">6</text>
<text x="150.3" y="40.8">R6100</text>
<text x="151.1" y="36.6">1</text>
<text x="155" y="36.6">3</text>
<text x="46.2" y="45.1">EC_PW_ON</text>
<text x="66.5" y="43.5">R6103</text>
<text x="114.3" y="42">Q6106</text>
<text x="115.1" y="44.6">1</text>
<text x="120.3" y="42.7">3</text>
<text x="120.3" y="47.9">2</text>
<text x="160.7" y="44">1</text>
<text x="160.7" y="46.7">2</text>
<text x="162.7" y="43.5">C6117</text>
<text x="192.8" y="42.7">R6102</text>
<text x="106.6" y="54.5">Q6103</text>
<text x="107.4" y="56.9">1</text>
<text x="112.5" y="55.1">3</text>
<text x="112.5" y="60.3">2</text>
<text x="126.8" y="68.4">Q6107</text>
<text x="127.5" y="70.9">1</text>
<text x="132.7" y="69.1">3</text>
<text x="139.4" y="70.7">R6112</text>
<text x="132.7" y="74.4">2</text>
<text x="94" y="87.2">1</text>
<text x="63.6" y="91.7">+V5AUXON</text>
<text x="91.3" y="91">3</text>
<text x="98.2" y="91">D6101</text>
<text x="93.9" y="96.5">2</text>
<text x="133.2" y="104.9">R6111</text>
<text x="104.7" y="111.9">PAD6013</text>
<text x="178.4" y="108.9">PAD6102</text>
<text x="103.7" y="119.6">4.7uF_25V</text>
<text x="93.7" y="121.5">C6109</text>
<text x="98.6" y="124.7">1</text>
<text x="103" y="121.2">C6108</text>
<text x="103.2" y="124.7">1</text>
<text x="154.1" y="122.8">1</text>
<text x="154.1" y="125.9">2</text>
<text x="156.5" y="123.2">C6115</text>
<text x="187.1" y="124.7">1</text>
<text x="188.9" y="124.3">C6107</text>
<text x="194.8" y="124.7">1</text>
<text x="197" y="124.5">C6101</text>
<text x="202.6" y="124.7">1</text>
<text x="204.8" y="124.5">C6113</text>
<text x="84.5" y="128.4">8</text>
<text x="86.1" y="128.4">7 6</text>
<text x="89.2" y="128.4">5</text>
<text x="98.6" y="127.4">2</text>
<text x="103.2" y="127.4">2</text>
<text x="173.2" y="130">5</text>
<text x="174.8" y="130">6</text>
<text x="176.3" y="130">7</text>
<text x="177.8" y="130">8</text>
<text x="183.9" y="128.9">4.7uF_25V4.7uF_25V4.7uF_25V</text>
<text x="187.1" y="127.4">2</text>
<text x="194.8" y="127.4">2</text>
<text x="202.6" y="127.4">2</text>
<text x="77.7" y="132.9">Q6105</text>
<text x="162.8" y="137.4">C6106</text>
<text x="181" y="134.5">Q6102</text>
<text x="22.5" y="140.6">2</text>
<text x="23.1" y="138.7">PAD6101</text>
<text x="30.2" y="140.8">1</text>
<text x="63.6" y="140.8">2</text>
<text x="65" y="140.1">L6101</text>
<text x="69.8" y="140.8">1</text>
<text x="84.5" y="139.3">1 2 3</text>
<text x="84.5" y="144">8 7 6 5</text>
<text x="89.2" y="139.3">4</text>
<text x="111.3" y="138.4">C6105</text>
<text x="115.3" y="141.1">2</text>
<text x="117.5" y="141.1">1</text>
<text x="163.4" y="139.1">1</text>
<text x="165.7" y="139.1">2</text>
<text x="173.4" y="140.5">4</text>
<text x="174.9" y="140.5">3</text>
<text x="176.5" y="140.5">2</text>
<text x="178.1" y="140.5">1</text>
<text x="192.6" y="142.4">1</text>
<text x="194.1" y="140.7">L6100</text>
<text x="198.8" y="142.4">2</text>
<text x="243.4" y="141.2">PAD6100</text>
<text x="27.5" y="149.2">C6103</text>
<text x="33.6" y="149.5">1</text>
<text x="35.6" y="150">R6109</text>
<text x="77.7" y="148.4">Q6104</text>
<text x="132" y="147.3">U6100</text>
<text x="173.2" y="145.5">5</text>
<text x="174.8" y="145.5">6</text>
<text x="176.3" y="145.5">7</text>
<text x="177.8" y="145.5">8</text>
<text x="181" y="150">Q6100</text>
<text x="224.8" y="150">R6107</text>
<text x="232.2" y="149.5">1</text>
<text x="234.2" y="149.2">C6102</text>
<text x="23.9" y="152.3">0402_OPEN</text>
<text x="33.6" y="152.3">2</text>
<text x="55.2" y="153.1">1</text>
<text x="56.3" y="154.3">C6104</text>
<text x="84.5" y="154.8">1</text>
<text x="86.1" y="154.8">2 3</text>
<text x="89.2" y="154.8">4</text>
<text x="173.4" y="156">4</text>
<text x="174.9" y="156">3</text>
<text x="176.5" y="156">2</text>
<text x="178.1" y="156">1</text>
<text x="204.3" y="153.5">C6100</text>
<text x="208.7" y="153.1">1</text>
<text x="232.2" y="152.3">2</text>
<text x="233.7" y="152.3">0402_OPEN</text>
<text x="43.9" y="162">R6110</text>
<text x="55.2" y="157.3">2</text>
<text x="158.9" y="157.4">PAD6843</text>
<text x="208.7" y="157.3">2</text>
<text x="116.3" y="166.3">C6110</text>
<text x="122" y="166.7">1</text>
<text x="126.5" y="166.7">1</text>
<text x="128.6" y="166.3">C6116</text>
<text x="136.3" y="165.9">R6104</text>
<text x="145.1" y="165.1">1</text>
<text x="145.1" y="167.8">2</text>
<text x="147.2" y="164.8">C6112</text>
<text x="158" y="167.8">C6111</text>
<text x="224.8" y="162.4">R6108</text>
<text x="122" y="169.3">2</text>
<text x="126.5" y="169.4">2</text>
<text x="156.1" y="168.3">1</text>
<text x="156.1" y="170.9">2</text>
</g>
<g font-size="1.6">
<text x="238.7" y="184.8">TITLE</text>
<text x="239.2" y="190.4">SIZE</text>
<text x="243.7" y="190.4">CODE</text>
<text x="251.6" y="190.4">DOC. NUMBER</text>
<text x="266.6" y="190.4">REV</text>
<text x="191.3" y="193.9">CHANGE by</text>
<text x="205.4" y="194.1">Eric Lai</text>
<text x="225.9" y="194.1">20-Jul-2009</text>
<text x="244.7" y="193.9">SHEET</text>
<text x="253.9" y="194.1">7</text>
<text x="258.2" y="193.9">OF</text>
<text x="263.3" y="194.1">69</text>
</g>
<g font-size="1.2" fill="#00f">
<text x="143.7" y="22">7-,12-,18-,40-,47-,48-,51-,57-,63-,64-</text>
<text x="192.5" y="21.5">40-,41-,42-,43-,48-,51-,55-,60-,61-,63-</text>
<text x="120.2" y="24.8">5-,6-,7-,12-,18-,48-,58-</text>
<text x="57.7" y="44.1">51-</text>
<text x="74.8" y="91">6-,51-</text>
<text x="177.7" y="101">5-,6-,7-,8-,9-,10-,11-,39-,66-</text>
<text x="103.1" y="104">5-,6-,7-,8-,9-,10-,11-,39-,66-</text>
<text x="17" y="134.9">7-,12-,18-,40-,47-,48-,51-,57-,63-,64-</text>
<text x="253.8" y="136.7">8-,9-,10-,11-,12-,39-,43-,47-,48-,54-</text>
<text x="157.4" y="153.7">5-,6-,7-,12-,18-,48-,58-</text>
<text x="158.9" y="159.1">POWERPAD1x1m</text>
</g>
<g font-size="1.2" fill="#f00">
<text x="120.6" y="28.3">1</text>
<text x="120.6" y="33.8">2</text>
<text x="171.6" y="30.4">S</text>
<text x="174.8" y="35.4">G</text>
<text x="176.3" y="30.4">D</text>
<text x="149.5" y="41.3">1</text>
<text x="155.1" y="41.3">2</text>
<text x="192.1" y="40.7">1</text>
<text x="65.6" y="44.3">1</text>
<text x="71.2" y="44.3">2</text>
<text x="192.1" y="46.3">2</text>
<text x="139.2" y="68.7">1</text>
<text x="139.2" y="74.2">2</text>
<text x="133" y="102.9">1</text>
<text x="133" y="108.4">2</text>
<text x="83" y="131.4">D</text>
<text x="139.7" y="129.8" transform="rotate(-90 139.7 129.8)">25</text>
<text x="142.8" y="129.8" transform="rotate(-90 142.8 129.8)">6</text>
<text x="144.3" y="129.8" transform="rotate(-90 144.3 129.8)">5</text>
<text x="145.9" y="129.8" transform="rotate(-90 145.9 129.8)">4</text>
<text x="147.4" y="129.8" transform="rotate(-90 147.4 129.8)">3</text>
<text x="149" y="129.8" transform="rotate(-90 149 129.8)">2</text>
<text x="150.6" y="129.8" transform="rotate(-90 150.6 129.8)">1</text>
<text x="83.1" y="136">S</text>
<text x="88" y="133">G</text>
<text x="136" y="137.8">8</text>
<text x="136" y="136.2">7</text>
<text x="137.9" y="136.8">VO2</text>
<text x="139.1" y="133.3" transform="rotate(-90 139.1 133.3)">TML</text>
<text x="142.2" y="135.8" transform="rotate(-90 142.2 135.8)">ENTRIP2</text>
<text x="143.7" y="133.9" transform="rotate(-90 143.7 133.9)">VFB2</text>
<text x="145.2" y="135.6" transform="rotate(-90 145.2 135.6)">TONSEL</text>
<text x="146.8" y="134" transform="rotate(-90 146.8 134)">VREF</text>
<text x="148.4" y="133.9" transform="rotate(-90 148.4 133.9)">VFB1</text>
<text x="149.9" y="135.8" transform="rotate(-90 149.9 135.8)">ENTRIP1</text>
<text x="151" y="136.8">VO1</text>
<text x="154.5" y="137.8">23</text>
<text x="154.5" y="136.2">24</text>
<text x="174.4" y="134.5">G</text>
<text x="179.4" y="137.6">S</text>
<text x="179.4" y="133">D</text>
<text x="135.4" y="144">12</text>
<text x="135.4" y="140.8">10</text>
<text x="135.4" y="142.4">11</text>
<text x="136" y="139.3">9</text>
<text x="137.9" y="138.4">VREG3</text>
<text x="137.9" y="139.9">VBST2</text>
<text x="137.9" y="141.5">DRVH2</text>
<text x="137.9" y="143">LL2</text>
<text x="149" y="138.4">PGOOD</text>
<text x="149.4" y="141.5">DRVH1</text>
<text x="149.6" y="139.9">VBST1</text>
<text x="151.3" y="143">LL1</text>
<text x="154.5" y="144">19</text>
<text x="154.5" y="139.3">22</text>
<text x="154.5" y="140.8">21</text>
<text x="154.5" y="142.4">20</text>
<text x="42.9" y="148">1</text>
<text x="83" y="146.9">D</text>
<text x="88" y="148.5">G</text>
<text x="137.9" y="144.6">DRVL2</text>
<text x="142.2" y="149.5" transform="rotate(-90 142.2 149.5)">EN0</text>
<text x="143.7" y="149.5" transform="rotate(-90 143.7 149.5)">SKIPSEL</text>
<text x="145.2" y="149.5" transform="rotate(-90 145.2 149.5)">GND</text>
<text x="146.8" y="149.5" transform="rotate(-90 146.8 149.5)">VIN</text>
<text x="148.4" y="149.5" transform="rotate(-90 148.4 149.5)">VREG5</text>
<text x="149.5" y="144.6">DRVL1</text>
<text x="149.9" y="149.5" transform="rotate(-90 149.9 149.5)">VCLK</text>
<text x="174.4" y="150">G</text>
<text x="179.4" y="148.5">D</text>
<text x="224.6" y="148">1</text>
<text x="42.9" y="153.4">2</text>
<text x="83.1" y="151.6">S</text>
<text x="142.8" y="152" transform="rotate(-90 142.8 152)">13</text>
<text x="144.3" y="152" transform="rotate(-90 144.3 152)">14</text>
<text x="145.9" y="152" transform="rotate(-90 145.9 152)">15</text>
<text x="147.4" y="152" transform="rotate(-90 147.4 152)">16</text>
<text x="149" y="152" transform="rotate(-90 149 152)">17</text>
<text x="150.6" y="152" transform="rotate(-90 150.6 152)">18</text>
<text x="179.4" y="153.1">S</text>
<text x="224.6" y="153.4">2</text>
<text x="42.9" y="161.9">1</text>
<text x="224.6" y="160.3">1</text>
<text x="42.9" y="167.4">2</text>
<text x="142.4" y="163.5">1</text>
<text x="224.6" y="165.9">2</text>
<text x="142.4" y="169">2</text>
</g>
<g font-size=".8" fill="#f00">
<text x="116.4" y="44.5">G</text>
<text x="119.3" y="43.3">D</text>
<text x="119.3" y="46.6">S</text>
<text x="108.7" y="57">G</text>
<text x="111.5" y="59">S</text>
<text x="111.5" y="55.8">D</text>
<text x="128.8" y="70.9">G</text>
<text x="131.8" y="69.8">D</text>
<text x="131.8" y="73">S</text>
</g>
</svg>
